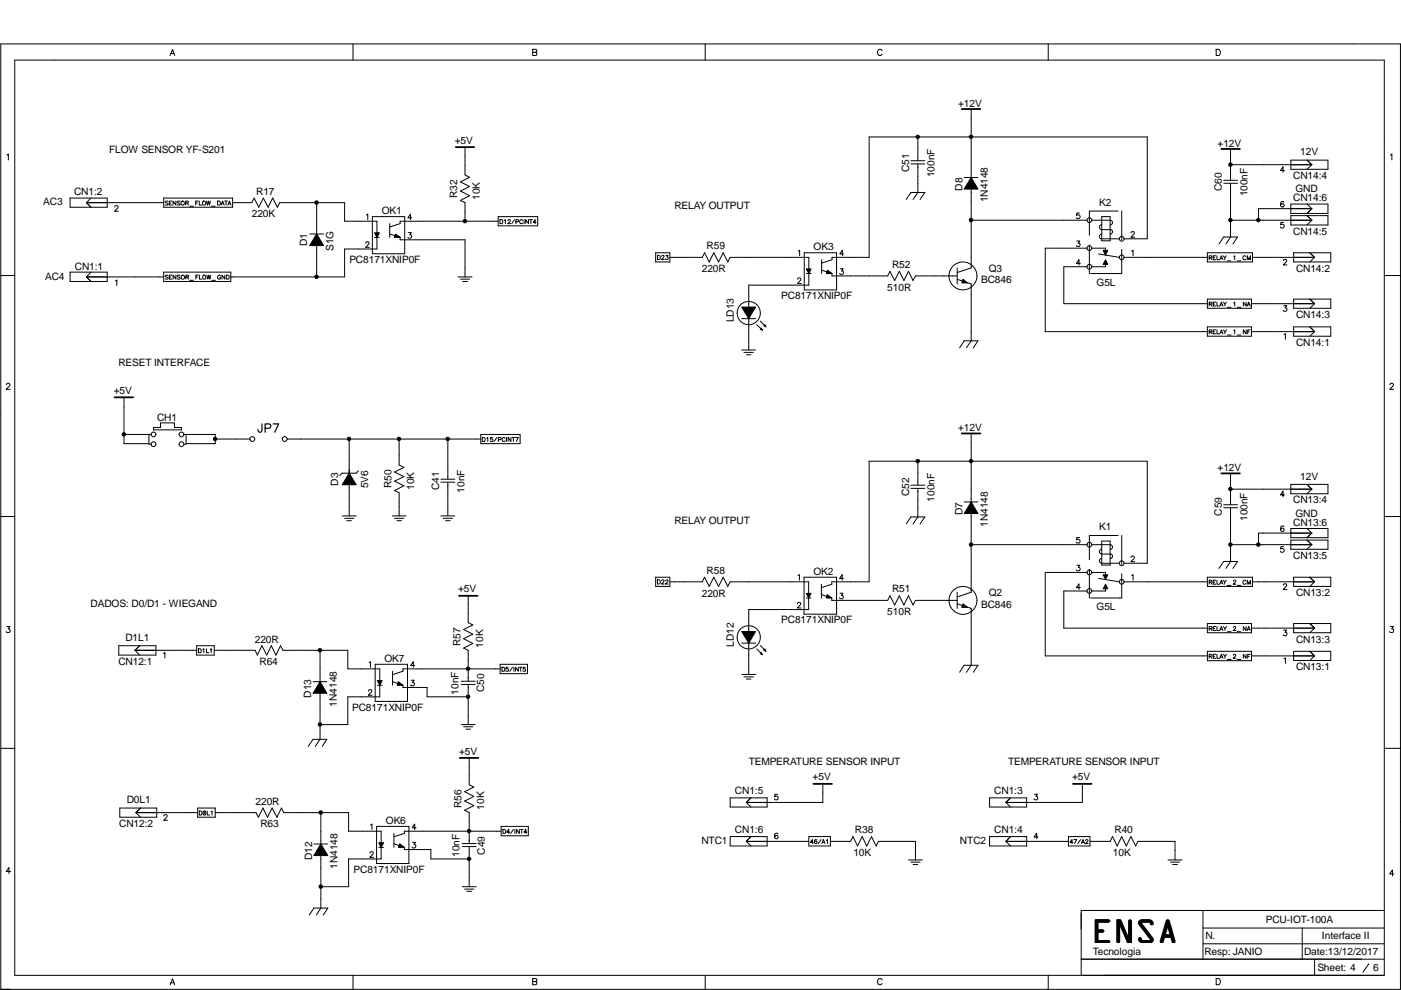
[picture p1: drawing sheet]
<svg xmlns="http://www.w3.org/2000/svg" width="297mm" height="210mm" viewBox="0 0 297 210" stroke-linecap="round" stroke-linejoin="round" font-family="sans-serif">
<g fill="none" stroke="#000" stroke-width=".21">
<path d="M.2 9.3h296.7v200.5h-296.7zM3.1 12.7h290.4v194.1h-290.4zM36.1 11.8l.5-1.3 .4 1.3M36.2 11.3h.7M74.8 9.3v3.4M112.9 10.5h.8l.1 .2-.3 .4 .3 .2-.1 .4-.8 .1zM112.9 11.1h.6M149.5 9.3v3.4M187 10.8a.58 .58 0 0 0-.8-.2 .58 .58 0 0 0-.1 .9l.3 .3 .4-.1 .2-.2M222.2 9.3v3.4M257.8 10.5a.72 .72 0 0 1 .9 .3 .72 .72 0 0 1-.2 .9l-.7 .1zM1.5 32.9l.3-.3v1.3"/>
<path d="M98.6 31.2v5.9l1 .5-2 1 2 .9-2 1 2 1-2 1 1 .5v3.9M193.1 34.1h3M193.1 34.8h3M194.6 29v5.1M194.6 34.8v6l-1 1.5M204.4 37.6h2.9M205.9 37.6l1.4 2.5h-2.9zM205.9 23.1v14.5M259.5 38.2h2.9M259.5 38.9h2.9M260.9 31.6v6.6M260.9 38.9v11.3l-1 1.5"/>
<path d="M260.9 34.9h17.2M272.3 36.2h-.8l.5-.9v1.2M273.7 34h7.9v1.9h-7.9zM277.1 34l1 .9M278.1 34.9l-1 1M294.8 32.9l.3-.3v1.3M.2 58.4h2.9M14.9 57.7h7.8v2h-7.8zM14.9 42h7.8v1.9h-7.8zM18.3 58.7h16.4M18.3 43h16.4M18.3 58.7l1 1"/>
<path d="M18.3 43l1 .9M19.3 57.7l-1 1M19.3 42l-1 1M24.3 43.9l.3-.3 .4 .1v.4l-.7 .7h.8M24.5 59.6l.3-.2v1.1M34.7 42h14.6v1.9h-14.6zM34.7 57.7h14.2v2h-14.2zM35.6 58.5l-.2-.2-.4 .2 .6 .5v.2l-.6-.1M35.6 42.8l-.2-.2-.4 .2 .6 .5v.2l-.6-.1M35.9 58.8h.3M35.9 43.1h.3M36.4 58.3h-.5v.9h.5"/>
<path d="M36.4 42.6h-.5v.9h.5M37.3 58.3v.9l-.6-.9v.9M37.3 42.6v.9l-.6-.9v.9M38.2 58.5l-.2-.2-.4 .2 .6 .5-.1 .2-.5-.1M38.2 42.8l-.2-.2-.4 .2 .6 .5-.1 .2-.5-.1M38.5 42.8l.1-.1a.44 .44 0 0 1 .5 .2 .44 .44 0 0 1-.2 .6l-.4-.1zM38.5 58.5l.1-.1a.44 .44 0 0 1 .5 .2 .44 .44 0 0 1-.2 .6l-.4-.1zM39.4 43.1l.5-.1v-.3l-.5-.1v.9M39.4 58.8l.5-.1 .1-.3-.6-.1v.9M39.7 43.1l.3 .4M39.7 58.8l.3 .4M40.2 59.4h.8"/>
<path d="M40.2 43.7h.8M41.5 43.1h.3M41.5 58.8h.4M42 42.6h-.5v.9M42.1 58.3h-.6v.9M42.2 42.6v.9h.6M42.3 58.3v.9h.5M43 42.8l.1-.1a.44 .44 0 0 1 .5 .2 .44 .44 0 0 1-.2 .6l-.4-.1zM43 58.5l.1-.1a.44 .44 0 0 1 .5 .2 .44 .44 0 0 1-.1 .6l-.5-.1zM43.8 42.6l.2 .9 .2-.9 .2 .9 .2-.9M43.9 58.3l.2 .9 .2-.9 .2 .9 .2-.9M44.8 43.7h.8"/>
<path d="M44.9 59.4h.8M46.1 42.6h.3a.5 .5 0 0 1 .2 .9h-.5zM46.8 58.5a.33 .33 0 0 0-.4-.2 .33 .33 0 0 0-.3 .4l.2 .5 .4-.1 .1-.2h-.2M46.9 43.5l.3-.9 .3 .9M47 43.2h.4M47.6 42.6h.6M47.7 58.3v.9l-.6-.9v.9M47.9 42.6v.9M48 58.3h.3a.5 .5 0 0 1 .1 .9h-.4zM48.3 43.5l.3-.9 .4 .9M48.4 43.2h.4M49.3 43h4.1l.5-1 1 1.9 .9-1.9 1.1 1.9 .9-1.9 1 1.9 .5-.9h13.8v3.9h6.8v2.5"/>
<path d="M65.7 49.6h2.9M67.1 49.6l1.5 2.5h-2.9zM67.1 43v6.6M67.1 52.1v6.6M77.6 51.6l.2-.3 .4 .1v.3l-.7 .8h.8M77.7 45.6l.3-.2v1.2M78.9 45.9h6.9v7.9h-6.9zM79.4 49.4h1l-.5 .9zM79.4 50.3h1M79.9 50.3v2.5h-6.8v5.9h-24.2M82.6 49.6l2.2 .7v.5h13.8v7.9M82.6 47.4v2.9"/>
<path d="M83.9 49.6l.9 .7h-1.2zM86.6 49.3h.6l-.3 .5h.1a.4 .4 0 0 1 .1 .6 .4 .4 0 0 1-.6-.1M87.3 46.2h-.8l.5-.8v1.2M97.1 58.7h3M97.6 59.2h2M98.1 59.7h1M105.6 46.9h-20.8v.5l-2.2 .7M105.6 45.9h8.4v2h-8.4zM106 46.6h.3a.5 .5 0 0 1 .1 .8h-.4zM106.9 46.7l.2-.1v.8M107.7 46.8l.2-.2 .3 .1-.5 .7h.5M109.1 46.6l-.6 .8"/>
<path d="M109.4 47h.5v-.3l-.5-.1v.8M110.8 46.8a.33 .33 0 0 0-.3-.2 .33 .33 0 0 0-.3 .3l.2 .5h.3l.1-.2M111.1 46.6v.8M112.1 46.6v.8l-.6-.8v.8M112.3 46.6h.6M112.6 46.6v.8M113.7 47.2h-.7l.4-.6v.8M139 53.6h3v1.9h-3zM139.4 54.1h.3a.47 .47 0 0 1 .3 .5 .47 .47 0 0 1-.3 .4h-.3zM140.3 54.4l.2-.3 .3 .2-.6 .7h.6M141.2 54.1h.4l-.2 .4a.3 .3 0 0 1 .2 .5 .3 .3 0 0 1-.5-.1M142 54.6h6.9l.5-1 1 1.9 .9-1.9 1.1 1.9 .9-1.9 1 1.9 .5-.9h16.7v2.4"/>
<path d="M169.1 59.2l.2-.3 .5 .1v.4l-.7 .7h.8M169.2 53.3l.3-.3v1.2M170.5 53.6h6.9v7.9h-6.9zM171 57h1l-.5 1zM171 58h1M171.5 58v2.5h-12.8v4.6M174.2 57.3l2.2 .7v.5h11.8l.5-1 1 2 1-2 .9 2 1-2 1 2 .5-1h8.8M174.2 55.1v2.9M175.4 57.3l1 .7h-1.2zM178.1 57h.7l-.4 .4h.2a.4 .4 0 0 1 .1 .7 .4 .4 0 0 1-.6-.1M178.9 53.8h-.8l.5-.8v1.2M192.1 42.3l1-1.5h3l-1 1.5"/>
<path d="M202.9 59.2l3 1v12.1l-1 1.4M202.9 56.8v3.4M204.2 59.2l.9 .8h-1.2zM205.9 46.7h24.6M205.9 40.1v16.7l-3 1M228.3 51.1h.6l-.3 .5h.2a.4 .4 0 0 1 .1 .6 .4 .4 0 0 1-.7-.1M228.9 45.2h-.6v.5a.43 .43 0 0 1 .6-.1 .43 .43 0 0 1-.1 .7 .43 .43 0 0 1-.6-.2M229.1 55.8h-.9l.6-.8v1.2M230.5 52.6h-8.9v17.7h34.4M230.5 56.6h-5v7.8h30.5M231.4 46.7h4.1M231.4 52.6h3v.5"/>
<path d="M232.9 53.8l4.4 .8M233.6 47.7a.51 .51 0 0 0-.5 .5 .51 .51 0 0 0 .5 .5l1.8-.1a.51 .51 0 0 1 .5 .5 .51 .51 0 0 1-.5 .6M233.6 49.7a.51 .51 0 0 0-.5 .5 .51 .51 0 0 0 .5 .5M233.6 45.9h1.8v5.2h-1.8zM233.6 50.6h3.7M233.9 53.1h1l-.5 1zM234.4 55.1l.5 .9h-1zM234.4 56v.6h-3M235.4 46.7a.51 .51 0 0 1 .5 .5 .51 .51 0 0 1-.5 .5M237.3 54.6a.51 .51 0 0 1 .5-.5 .51 .51 0 0 1 .5 .5M237.3 54.6a.51 .51 0 0 0 .5 .5 .51 .51 0 0 0 .5-.5M237.3 50.6a.51 .51 0 0 1 .5-.5 .51 .51 0 0 1 .5 .5"/>
<path d="M237.3 50.6a.51 .51 0 0 0 .5 .5 .51 .51 0 0 0 .5-.5M238.3 50.6h4.9v-21.6h-58.9v25.6h-7.9v.5l-2.2 .7M238.3 54.6h17.7M239.8 49.4l.2-.3 .4 .1v.4l-.6 .7h.8M239.9 53.3l.3-.3v1.2M256 53.6h9.6v1.9h-9.6zM256.4 54.7l.5-.1v-.3l-.5-.1v.9M256.7 54.7l.3 .4M257.2 54.7h.4M257.8 54.2h-.6v.9h.6M258 54.2v.9h.5M258.4 51.7l1.1-1.5h2.9l-1 1.5"/>
<path d="M258.6 55.1l.3-.9 .4 .9M258.7 54.8h.5M259.3 54.2l.4 .5v.4M260 54.2l-.3 .5M260.2 55.3h.8M260.9 46.7h17.2M261.6 54.4l.2-.2v.9M262.3 55.3h.8M264.2 54.4a.33 .33 0 0 0-.4-.2 .33 .33 0 0 0-.3 .4l.2 .5h.3l.2-.2M264.5 55.1v-.9l.3 .9 .3-.9v.9M265.6 54.6h13.1M272.1 55.3l.2-.3 .5 .1v.4l-.7 .7h.8"/>
<path d="M272.2 47.2h-.6l-.1 .5a.43 .43 0 0 1 .7-.1 .43 .43 0 0 1-.1 .7 .43 .43 0 0 1-.6-.2M272.2 42.9l-.2-.2a.58 .58 0 0 0-.5 .6 .58 .58 0 0 0 .6 .6 .38 .38 0 0 0 0-.7 .38 .38 0 0 0-.6 .3M273.7 43.3h7.9v2h-7.9zM273.7 45.7h7.9v2h-7.9zM274.3 53.6h7.8v1.9h-7.8zM277.1 45.7l1 1M277.1 43.3l1 .9M277.7 53.6l1 1M278.1 44.2h-11.3v2.5M278.1 46.7l-1 1M278.1 44.2l-1 1.1M278.7 54.6l-1 .9"/>
<path d="M293.5 58.4h3.4M157.3 65.1h2.9l-1.5 2.5zM157.3 67.6h2.9M157.3 74.2h2.9M157.7 74.7h2M158.2 75.2h1M158.7 67.6v6.6M160.4 68.8l1.3 1.2M161.2 68.1l1.2 1.2M161.4 69.6l.3 .4-.5-.2zM161.9 69l.3-.2 .2 .5zM203.5 73.7l.9-1.4h2.9l-.9 1.4"/>
<path d="M256 63.4h9.3v2h-9.3zM256 69.3h9.3v2h-9.3zM256.4 70.4l.5-.1v-.3l-.5-.1v.9M256.4 64.5l.5-.1v-.3h-.5v.8M256.7 70.4l.3 .4M256.7 64.5l.3 .4M257.2 70.4h.4M257.2 64.5h.4M257.8 69.9h-.6v.9h.6M257.8 64.1h-.6v.8h.6M258 69.9v.9h.5M258 64.1v.8h.5"/>
<path d="M258.6 70.8l.3-.9 .4 .9M258.6 64.9l.3-.8 .4 .8M258.7 70.5h.5M258.7 64.6h.5M259.4 69.9l.3 .5v.4M259.4 64.1l.3 .4v.4M260.1 69.9l-.4 .5M260.1 64.1l-.4 .4M260.2 71h.8M260.2 65.2h.8M261.6 70.1l.2-.2v.9M261.6 64.2l.2-.1v.8"/>
<path d="M262.3 71h.8M262.3 65.2h.8M264.2 69.9v.9l-.6-.9v.9M264.2 64.1v.8l-.6-.8v.8M264.4 64.9l.3-.8 .4 .8M264.5 70.4h.4M264.5 64.6h.5M265.1 69.9h-.6v.9M265.3 70.3h13.4M265.3 64.4h13.4M272.2 64.8h.6l-.3 .5h.1a.4 .4 0 0 1 .1 .6 .4 .4 0 0 1-.6-.1M272.2 71l.3-.3v1.2"/>
<path d="M274.3 69.3h7.8v2h-7.8zM274.3 63.4h7.8v2h-7.8zM277.7 69.3l1 1M277.7 63.4l1 1M278.7 70.3l-1 1M278.7 64.4l-1 1M1.4 81.6l.1-.3h.4l.2 .4-.8 .8h.9M26.3 84.2v9.9h5.3v-2M26.3 92.1h5.8M31.6 94.2h.5M32.6 90.6h1.4v-.9h3v.9h1.5v.5h-5.9zM38.9 92.1h6.7v2h-6.1v-2"/>
<path d="M38.9 94.2h.6M45.6 93.1h7.4M60.9 93.1h41M74 93.1v7.2M76 99.8l-.5 .5h-2.9l-.6 .5M84.6 93.1v5.5l1 .5-2 1 2 .9-2 1 2 1-2 1 1 .5v4.9M95 93.1v8.5M101.9 92.1h8.4v2h-8.4zM102.3 92.8h.3a.5 .5 0 0 1 .1 .8h-.4zM103.2 92.9l.2-.1v.8M104.4 92.8h-.4v.3a.32 .32 0 0 1 .4 0 .32 .32 0 0 1 0 .5l-.5-.1M105.4 92.8l-.6 .8"/>
<path d="M105.7 93.2h.5v-.4h-.5v.8M107.1 93a.33 .33 0 0 0-.4-.2 .33 .33 0 0 0-.2 .3l.1 .5h.4l.1-.2M107.4 92.8v.8M108.3 92.8v.8l-.6-.8v.8M108.5 92.8h.6M108.8 92.8v.8M109.3 92.8h.6l-.4 .8M194.6 97.8v5.1M205.9 91.9v14.5M294.7 81.6l.1-.3h.4l.2 .4-.8 .8h.9M.2 109.5h2.9M72.6 109.4h2.9"/>
<path d="M73.1 109.9h1.9M73.5 110.4h1M74 100.3l1.5 2.5h-2.9zM74 102.8v6.6M83.2 109.4h2.9M83.6 109.9h2M84.2 110.4h.9M93.5 109.4h2.9M93.5 101.6h2.9M93.5 102.2h2.9M94 109.9h1.9M94.5 110.4h1"/>
<path d="M95 102.2v7.2M192.1 111.1l1-1.5h3l-1 1.5M193.1 102.9h3M193.1 103.5h3M194.6 103.5v6.1l-1 1.5M204.4 106.4h2.9M205.9 106.4l1.4 2.5h-2.9zM205.9 115.5h24.6M205.9 108.9v16.7l-3 1M228.3 119.8h.6l-.3 .5h.2a.4 .4 0 0 1 .1 .7 .4 .4 0 0 1-.7-.2M228.9 114h-.6v.5a.43 .43 0 0 1 .6-.1 .43 .43 0 0 1-.1 .7 .43 .43 0 0 1-.6-.2M231.4 115.5h4.1"/>
<path d="M233.6 116.5a.51 .51 0 0 0-.5 .5 .51 .51 0 0 0 .5 .5l1.8-.1a.51 .51 0 0 1 .5 .5 .51 .51 0 0 1-.5 .5M233.6 118.4a.51 .51 0 0 0-.5 .5 .51 .51 0 0 0 .5 .5h3.7M233.6 114.7h1.8v5.1h-1.8zM235.4 115.5a.51 .51 0 0 1 .5 .5 .51 .51 0 0 1-.5 .5M237.3 119.4a.51 .51 0 0 1 .5-.5 .51 .51 0 0 1 .5 .5M237.3 119.4a.51 .51 0 0 0 .5 .5 .51 .51 0 0 0 .5-.5M238.3 119.4h4.9v-21.6h-58.9v25.6h-7.9v.5l-2.2 .7M239.8 118.2l.2-.3 .4 .1v.4l-.6 .7h.8M259.5 107h2.9M259.5 107.7h2.9M260.9 100.4v6.6M260.9 107.7v11.3l-1 1.5"/>
<path d="M260.9 115.5h17.2M260.9 103.7h17.2M272.2 115.9h-.6l-.1 .5a.43 .43 0 0 1 .7 0 .43 .43 0 0 1-.1 .6 .43 .43 0 0 1-.6-.1M272.2 111.7l-.2-.2a.58 .58 0 0 0-.5 .6 .58 .58 0 0 0 .6 .5 .38 .38 0 0 0 0-.6 .38 .38 0 0 0-.6 .3M272.3 104.9h-.8l.5-.8v1.2M273.7 114.5h7.9v2h-7.9zM273.7 102.7h7.9v2h-7.9zM273.7 112.1h7.9v1.9h-7.9zM277.1 114.5l1 1M277.1 102.7l1 1M277.1 112.1l1 .9M278.1 113h-11.3v2.5"/>
<path d="M278.1 115.5l-1 1M278.1 103.7l-1 1M278.1 113l-1 1M293.5 109.5h3.4M1.4 132.8h.7l-.4 .5a.42 .42 0 0 1 .4 .6 .42 .42 0 0 1-.7 .2l-.1-.2M25.2 136.9h7.9v2h-7.9zM28.6 137.9h13.1M28.6 137.9l1 1M29.6 136.9l-1 1M34.7 138.6l.3-.3v1.2M41.7 136.9h3.7v2h-3.7zM42.1 137.5h.3a.5 .5 0 0 1 .1 .9h-.4z"/>
<path d="M43 137.7l.2-.2v.9M43.8 137.5v.9h.5M44.6 137.7l.2-.2v.9M45.4 137.9h8.7l.5 1 .9-2 1.1 2 .9-2 1 2 1-2 .5 1h13.7v3.9h6.8v2.5M67.9 137.9v6.6M99.3 126.3v5.7l.9 .5-1.9 1 1.9 1-1.9 .9 1.9 1-1.9 1 1 .5v6.5M139 122.4h3v1.9h-3zM139.4 122.9h.3a.47 .47 0 0 1 .3 .5 .47 .47 0 0 1-.3 .4h-.3zM140.3 123.1l.2-.2 .3 .2-.6 .7h.6M141.1 123.1l.2-.2 .3 .2-.5 .7h.6M142 123.4h6.9l.5-1 1 1.9 .9-1.9 1.1 1.9 .9-1.9 1 1.9 .5-.9h16.6v2.4M157.3 133.9h2.9l-1.5 2.5z"/>
<path d="M157.3 136.4h2.9M158.7 136.4v6.6M160.4 137.6l1.3 1.2M161.2 136.9l1.2 1.2M161.4 138.3l.3 .5-.5-.2zM161.9 137.8l.3-.2 .2 .5zM169.1 128l.2-.3 .4 .1v.4l-.7 .7h.8M169.2 122l.3-.2v1.2M170.5 122.4h6.9v7.8h-6.9zM171 125.8h1l-.6 1zM171 126.8h1M171.4 126.8v2.4h-12.7v4.7"/>
<path d="M174.2 126.1l2.2 .7v.5h11.8l.5-1 1 2 1-2 .9 2 1-2 1 2 .5-1h8.8M174.2 123.9v2.9M175.4 126.1l1 .7h-1.2zM178.1 125.8h.6l-.3 .4h.2a.4 .4 0 0 1 0 .7 .4 .4 0 0 1-.6-.2M178.9 122.6h-.9l.6-.8v1.2M202.9 128l3 1v12.1l-1 1.4M202.9 125.6v3.4M204.2 128l.9 .8h-1.2zM229.1 124.6h-.9l.6-.8v1.2M230.5 121.4h-8.9v17.7h34.4M230.5 125.3h-5v7.9h30.5M231.4 121.4h3v.5"/>
<path d="M232.9 122.6l4.4 .8M233.9 121.9h1l-.5 1zM234.4 123.9l.5 .9h-1zM234.4 124.8v.5h-3M237.3 123.4a.51 .51 0 0 1 .5-.5 .51 .51 0 0 1 .5 .5M237.3 123.4a.51 .51 0 0 0 .5 .5 .51 .51 0 0 0 .5-.5M238.3 123.4h17.7M239.9 122l.3-.2v1.2M256 122.4h9.6v1.9h-9.6zM256 132.2h9.3v2h-9.3zM256 138.1h9.3v2h-9.3zM256.4 139.1h.5v-.3l-.5-.1v.9"/>
<path d="M256.4 133.3l.5-.1v-.3l-.5-.1v.9M256.4 123.4h.5v-.3l-.5-.1v.9M256.7 139.1l.3 .5M256.7 133.3l.3 .4M256.7 123.4l.3 .5M257.2 139.1h.4M257.2 133.3h.4M257.2 123.4h.4M257.8 138.7h-.6v.9h.6M257.8 132.8h-.6v.9h.6M257.8 123h-.6v.9h.6M258 138.7v.9h.5"/>
<path d="M258 132.8v.9h.5M258 123v.9h.5M258.4 120.5l1.1-1.5h2.9l-1 1.5M258.6 139.6l.3-.9 .4 .9M258.6 133.7l.3-.9 .4 .9M258.6 123.9l.3-.9 .4 .9M258.7 139.3h.5M258.7 133.4h.5M258.7 123.6h.5M259.3 123l.4 .4v.5M259.4 138.7l.3 .4v.5M259.4 132.8l.3 .5v.4"/>
<path d="M260 123l-.3 .4M260.1 138.7l-.4 .4M260.1 132.8l-.4 .5M260.2 124.1h.8M260.2 139.8h.8M260.2 133.9h.8M261.5 138.9l.2-.2 .3 .2-.6 .7h.6M261.5 133.1l.2-.3 .3 .2-.6 .7h.6M261.5 123.2l.2-.2 .3 .2-.6 .7h.6M262.3 139.8h.8M262.3 133.9h.8M262.3 124.1h.8"/>
<path d="M264.2 123.2a.33 .33 0 0 0-.4-.2 .33 .33 0 0 0-.3 .4l.2 .5h.3l.2-.2M264.2 138.7v.9l-.6-.9v.9M264.2 132.8v.9l-.6-.9v.9M264.4 133.7l.3-.9 .4 .9M264.5 123.9v-.9l.3 .9 .3-.9v.9M264.5 139.1h.4M264.5 133.4h.5M265.1 138.7h-.6v.9M265.3 139.1h13.4M265.3 133.2h13.4M265.6 123.4h13.1M272.1 124.1l.2-.3 .5 .1v.3l-.7 .8h.8"/>
<path d="M272.2 133.6h.6l-.3 .5h.1a.4 .4 0 0 1 .1 .6 .4 .4 0 0 1-.6-.1M272.2 139.7l.3-.2v1.2M274.3 122.4h7.8v1.9h-7.8zM274.3 138.1h7.8v1.9h-7.8zM274.3 132.2h7.8v2h-7.8zM277.7 138.1l1 1M277.7 132.2l1 1M277.7 122.4l1 1M278.7 139.1l-1 .9M278.7 133.2l-1 1M278.7 123.4l-1 .9M294.8 132.8h.6l-.3 .5a.42 .42 0 0 1 .4 .6 .42 .42 0 0 1-.7 .2l-.2-.2"/>
<path d="M.2 158.7h2.9M65.4 158.2l1-1.4h2.9l-1 1.4M66.4 144.5h2.9M67.9 144.5l1.4 2.5h-2.9zM67.9 147v9.8l-1.1 1.4M78.1 146.5l.3-.3 .4 .1v.4l-.7 .7h.8M78.3 140.5l.3-.2v1.2M79.5 140.8h6.9v7.9h-6.9zM80 144.3h1l-.5 1zM80 145.3h1M80.5 145.3v2.4h-6.8v5.9h-5.8M83.2 144.5l2.2 .8v.5h5.1v1.9h8.8"/>
<path d="M83.2 142.3v3M84.5 144.5l.9 .8h-1.2zM87.2 144.2h.6l-.3 .5h.1a.4 .4 0 0 1 .1 .6 .4 .4 0 0 1-.6-.1M87.9 141.1h-.8l.5-.8v1.2M97.8 153.6h2.9M97.8 145.1h2.9M97.8 144.4h2.9M98.3 154.1h1.9M98.8 154.6h1M99.3 145.1v8.5M106 141.8h-20.6v.5l-2.2 .7M106 140.8h5.8v2h-5.8z"/>
<path d="M106.4 141.5h.3a.5 .5 0 0 1 .1 .8h-.4zM107.7 141.5h-.4v.4a.32 .32 0 0 1 .4 0 .32 .32 0 0 1 0 .4l-.5-.1M108.7 141.5l-.6 .8M109 141.5v.8M109.9 141.5v.8l-.6-.8v.8M110.1 141.5h.6M110.4 141.5v.8M111.4 141.5h-.4l-.1 .4a.32 .32 0 0 1 .5 0 .32 .32 0 0 1-.1 .4l-.4-.1M157.3 143h2.9M157.7 143.5h2M158.2 144h1M203.5 142.5l.9-1.4h2.9l-.9 1.4"/>
<path d="M293.5 158.7h3.4M25.4 171.3h7.8v2h-7.8zM28.8 172.3h13.1M28.8 172.3l1 1M29.8 171.3l-1 1M34.8 173l.2-.3 .4 .1v.4l-.7 .7h.8M41.9 171.3h3.7v2h-3.7zM42.2 172h.3a.5 .5 0 0 1 .2 .8h-.5zM43.2 172a.44 .44 0 0 1 .5 .3 .44 .44 0 0 1-.2 .5l-.4-.1zM43.6 172.1l-.5 .6M43.9 172v.8h.5M44.7 172.1l.3-.1v.8"/>
<path d="M45.6 172.3h8.7l.5 1 .9-2 1 2 1-2 1 2 1-2 .5 1h13.7v3.9h6.9v2.5M66.5 178.9h3M68 178.9l1.5 2.5h-3zM68 172.3v6.6M78.6 174.9l.3-.2v1.2M79.8 175.2h6.9v7.9h-6.9zM80.3 178.7h1l-.5 1zM80.3 179.7h1M80.8 179.7v2.4h-6.9v5.9h-5.9M83.5 178.9l2.2 .8v.4h5.7v2h8.1M83.5 176.7v3M84.7 178.9l1 .8h-1.2z"/>
<path d="M87.5 178.6h.6l-.3 .5h.1a.4 .4 0 0 1 .1 .6 .4 .4 0 0 1-.6-.1M88.2 175.5h-.8l.5-.8v1.2M98 179.5h3M98 178.9h3M99.5 160.7v5.7l1 .5-2 1 2 1-2 .9 2 1-2 1 1 .5v6.6M99.5 179.5v8.5M106.3 176.2h-20.6v.5l-2.2 .7M106.3 175.2h5.7v2h-5.7zM106.6 175.9h.3a.5 .5 0 0 1 .2 .8h-.5zM108.1 176.4h-.7l.5-.5v.8M108.9 175.9l-.6 .8M109.2 175.9v.8"/>
<path d="M110.1 175.9v.8l-.6-.8v.8M110.3 175.9h.6M110.6 175.9v.8M111.7 176.4h-.6l.4-.5v.8M154.8 177.4h7.8v2h-7.8zM154.8 169.2h7.8v1.9h-7.8zM158.2 178.4h13.3M158.2 178.4l1 1M158.2 170.1l1 1M159.2 177.4l-1 1M159.2 169.2l-1 .9M164.9 168.4h-.6l-.1 .5a.43 .43 0 0 1 .7 0 .43 .43 0 0 1-.1 .6 .43 .43 0 0 1-.6-.1"/>
<path d="M164.9 176.8l-.2-.1a.58 .58 0 0 0-.5 .6 .58 .58 0 0 0 .6 .5 .38 .38 0 0 0 0-.6 .38 .38 0 0 0-.6 .3M171.5 177.4h4.6v2h-4.6zM172.5 178.6h-.7l.5-.6v.9M173.2 178.1h-.1a.44 .44 0 0 0-.5 .2 .44 .44 0 0 0 .2 .6h.3a.28 .28 0 0 0 0-.5 .28 .28 0 0 0-.4 .2M174.1 178l-.6 .9M174.2 178.9l.4-.9 .3 .9M174.4 178.6h.4M174.5 166.2v3.9h-16.3M175.2 178.2l.2-.2v.9M176.1 178.4h4.2l.5-1 1 2 1-2 1 2 1-2 1 2 .4-1h7.9v3.9M209.8 177.4h7.9v2h-7.9zM209.8 169.2h7.9v1.9h-7.9z"/>
<path d="M213.3 178.4h13.2M213.3 178.4l.9 1M213.3 170.1l.9 1M214.2 177.4l-.9 1M214.2 169.2l-.9 .9M219.3 168.4h.7l-.4 .5h.2a.4 .4 0 0 1 .1 .6 .4 .4 0 0 1-.7-.1M220.1 177.5h-.9l.6-.8v1.1M226.5 177.4h4.6v2h-4.6zM227.5 178.6h-.6l.4-.6v.9M227.7 178h.6l-.5 .9M229.1 178l-.6 .9M229.3 178.9l.3-.9 .4 .9"/>
<path d="M229.4 178.6h.4M229.5 166.2v3.9h-16.2M230.2 178.2l.1-.2 .4 .2-.6 .7h.6M231.1 178.4h4.3l.5-1 1 2 .9-2 1 2 1-2 1 2 .5-1h7.8v3.9M2.2 184.8h-.9l.6-.9v1.3M65.6 194l.9-1.5h3l-1 1.5M68 181.4v11.1l-.9 1.5M78.4 180.9l.3-.3 .4 .1v.4l-.7 .7h.8M98 188h3M98.5 188.5h2M99 189h1M192.6 182.3h3"/>
<path d="M193.1 182.8h2M193.6 183.3h1M247.6 182.3h3M248.2 182.8h1.9M248.6 183.3h1M255.1 193v10.4M255.1 196.8h38.4M276.1 196.8v6.6M293.5 193h-64.3v13.8M295.6 185.3h-1l.6-.9v1.3M36.1 208.8l.5-1.3 .4 1.3M36.2 208.4h.7"/>
<path d="M74.8 206.8v3M112.9 207.5h.8l.1 .2-.3 .4 .3 .3-.1 .3-.8 .1zM112.9 208.1h.6M149.5 206.8v3M187 207.8a.58 .58 0 0 0-.8-.2 .58 .58 0 0 0-.1 .9l.3 .3 .4-.1 .2-.2M222.2 206.8v3M229.2 203.4h64.3M255.1 200.1h38.4M257.8 207.5a.72 .72 0 0 1 .9 .3 .72 .72 0 0 1-.2 .9l-.7 .1zM278.7 203.4v3.4M290.2 204.3l-1.2 1.8"/>
<circle cx="194.6" cy="29" r=".37"/>
<circle cx="205.9" cy="29" r=".37"/>
<circle cx="260.9" cy="34.9" r=".37"/>
<circle cx="67.1" cy="42.9" r=".37"/>
<circle cx="67.1" cy="58.7" r=".37"/>
<circle cx="98.6" cy="46.9" r=".37"/>
<circle cx="204.2" cy="58.5" r="2.96"/>
<circle cx="205.9" cy="46.7" r=".37"/>
<circle cx="231" cy="52.6" r=".5"/>
<circle cx="231" cy="56.6" r=".5"/>
<circle cx="231" cy="46.7" r=".5"/>
<circle cx="260.9" cy="46.7" r=".37"/>
<circle cx="266.8" cy="46.7" r=".37"/>
<circle cx="158.7" cy="66.4" r="2.46"/>
<circle cx="26.3" cy="92.1" r=".37"/>
<circle cx="32.5" cy="94.2" r=".5"/>
<circle cx="32.5" cy="92.1" r=".5"/>
<circle cx="38.5" cy="92.1" r=".51"/>
<circle cx="38.5" cy="94.2" r=".51"/>
<circle cx="45.6" cy="93.1" r=".37"/>
<circle cx="53.5" cy="93.1" r=".5"/>
<circle cx="60.4" cy="93.1" r=".51"/>
<circle cx="74" cy="93.1" r=".37"/>
<circle cx="84.6" cy="93.1" r=".37"/>
<circle cx="94.9" cy="93.1" r=".37"/>
<circle cx="194.6" cy="97.8" r=".37"/>
<circle cx="205.9" cy="97.8" r=".37"/>
<circle cx="205.9" cy="115.5" r=".37"/>
<circle cx="231" cy="115.5" r=".5"/>
<circle cx="260.9" cy="115.5" r=".37"/>
<circle cx="260.9" cy="103.7" r=".37"/>
<circle cx="266.8" cy="115.5" r=".37"/>
<circle cx="67.8" cy="137.9" r=".37"/>
<circle cx="158.7" cy="135.1" r="2.46"/>
<circle cx="204.2" cy="127.3" r="2.96"/>
<circle cx="231" cy="121.4" r=".5"/>
<circle cx="231" cy="125.3" r=".5"/>
<circle cx="67.8" cy="153.6" r=".37"/>
<circle cx="99.2" cy="147.7" r=".37"/>
<circle cx="99.2" cy="141.8" r=".37"/>
<circle cx="68" cy="172.3" r=".37"/>
<circle cx="99.5" cy="176.2" r=".37"/>
<circle cx="68" cy="188" r=".37"/>
<circle cx="99.5" cy="182.1" r=".37"/>
</g>
<g fill="#000">
<path d="M205.9 37.6l1.4 2.5h-2.9zM67.1 49.6l1.5 2.5h-2.9zM79.4 49.4h1l-.5 .9zM83.9 49.6l.9 .7h-1.2zM171 57h1l-.5 1zM175.4 57.3l1 .7h-1.2zM204.2 59.2l.9 .8h-1.2zM234.4 55.1l.5 .9h-1zM233.9 53.1h1l-.5 1zM157.3 65.1h2.9l-1.5 2.5zM161.4 69.6l.3 .4-.5-.2zM161.9 69l.3-.2 .2 .5z"/>
<path d="M74 100.3l1.5 2.5h-2.9zM205.9 106.4l1.4 2.5h-2.9zM157.3 133.9h2.9l-1.5 2.5zM161.4 138.3l.3 .5-.5-.2zM161.9 137.8l.3-.2 .2 .5zM171 125.8h1l-.6 1zM175.4 126.1l1 .7h-1.2zM204.2 128l.9 .8h-1.2zM234.4 123.9l.5 .9h-1zM233.9 121.9h1l-.5 1zM67.9 144.5l1.4 2.5h-2.9zM80 144.3h1l-.5 1z"/>
<path d="M84.5 144.5l.9 .8h-1.2zM68 178.9l1.5 2.5h-3zM80.3 178.7h1l-.5 1zM84.7 178.9l1 .8h-1.2z"/>
<circle cx="194.6" cy="29" r=".37"/>
<circle cx="205.9" cy="29" r=".37"/>
<circle cx="260.9" cy="34.9" r=".37"/>
<circle cx="67.1" cy="42.9" r=".37"/>
<circle cx="67.1" cy="58.7" r=".37"/>
<circle cx="98.6" cy="46.9" r=".37"/>
<circle cx="205.9" cy="46.7" r=".37"/>
<circle cx="260.9" cy="46.7" r=".37"/>
<circle cx="266.8" cy="46.7" r=".37"/>
<circle cx="26.3" cy="92.1" r=".37"/>
<circle cx="45.6" cy="93.1" r=".37"/>
<circle cx="74" cy="93.1" r=".37"/>
<circle cx="84.6" cy="93.1" r=".37"/>
<circle cx="94.9" cy="93.1" r=".37"/>
<circle cx="194.6" cy="97.8" r=".37"/>
<circle cx="205.9" cy="97.8" r=".37"/>
<circle cx="205.9" cy="115.5" r=".37"/>
<circle cx="260.9" cy="115.5" r=".37"/>
<circle cx="260.9" cy="103.7" r=".37"/>
<circle cx="266.8" cy="115.5" r=".37"/>
<circle cx="67.8" cy="137.9" r=".37"/>
<circle cx="67.8" cy="153.6" r=".37"/>
<circle cx="99.2" cy="147.7" r=".37"/>
<circle cx="99.2" cy="141.8" r=".37"/>
<circle cx="68" cy="172.3" r=".37"/>
<circle cx="99.5" cy="176.2" r=".37"/>
<circle cx="68" cy="188" r=".37"/>
<circle cx="99.5" cy="182.1" r=".37"/>
</g>
<path d="M96.6 31.2h3.9M203.9 23.1h4M258.9 31.6h4M24.3 84.2h3.9M203.9 91.9h4M258.9 100.4h4M97.3 126.3h4M97.5 160.7h3.9M172.5 166.2h3.9M227.5 166.2h3.9" fill="none" stroke="#000" stroke-width=".38"/>
<path d="M231 58v-13.3M231 44.7h6.8M237.3 58h-6.3M237.8 44.7v13.3M237.8 58h-.5M231 113.5h6.8M237.8 113.5v13.3M231 126.8v-13.3M237.3 126.8h-6.3M237.8 126.8h-.5" fill="none" stroke="#000" stroke-width=".21" stroke-dasharray="6.1 2"/>
<path d="M55.5 89.9v1.6l-.3 .2-.3-.1-.2-.5M56.2 90.8h.8a.47 .47 0 0 0 .4-.5 .47 .47 0 0 0-.4-.4h-.8v1.8M57.9 89.9h1.2l-.9 1.8" fill="none" stroke="#000" stroke-width=".25"/>
<text font-size="7.6" x="231.5" y="199.9">ENSA</text>
<g font-size="2.2">
<text x="203.2" y="22.6">+12V</text>
<text x="23.1" y="32.5">FLOW SENSOR YF-S201</text>
<text x="96.4" y="30.5">+5V</text>
<text x="258.1" y="31.1">+12V</text>
<text x="275.7" y="32.9">12V</text>
<text x="15.7" y="41.3">CN1:2</text>
<text x="54.3" y="41.3">R17</text>
<text x="192.7" y="36.4" transform="rotate(-90 192.7 36.4)">C51</text>
<text x="198.2" y="37.5" transform="rotate(-90 198.2 37.5)">100nF</text>
<text x="204" y="40.5" transform="rotate(-90 204 40.5)">D8</text>
<text x="259.1" y="40.6" transform="rotate(-90 259.1 40.6)">C60</text>
<text x="264.5" y="41.7" transform="rotate(-90 264.5 41.7)">100nF</text>
<text x="274.2" y="37.9">CN14:4</text>
<text x="274.7" y="40.8">GND</text>
<text x="9.2" y="43.5">AC3</text>
<text x="53.4" y="46.1">220K</text>
<text x="80.9" y="45.4">OK1</text>
<text x="96.9" y="42" transform="rotate(-90 96.9 42)">R32</text>
<text x="101.8" y="42.4" transform="rotate(-90 101.8 42.4)">10K</text>
<text x="143" y="44.2">RELAY OUTPUT</text>
<text x="209.5" y="42.9" transform="rotate(-90 209.5 42.9)">1N4148</text>
<text x="233" y="43.6">K2</text>
<text x="274.2" y="42.7">CN14:6</text>
<text x="65.1" y="52.2" transform="rotate(-90 65.1 52.2)">D1</text>
<text x="70.7" y="53.2" transform="rotate(-90 70.7 53.2)">S1G</text>
<text x="149.8" y="52.9">R59</text>
<text x="172.5" y="53.1">OK3</text>
<text x="274.2" y="49.7">CN14:5</text>
<text x="9.6" y="59.4">AC4</text>
<text x="15.9" y="57.2">CN1:1</text>
<text x="74.1" y="55.8">PC8171XNIP0F</text>
<text x="148.8" y="57.7">220R</text>
<text x="189.1" y="56.8">R52</text>
<text x="209.6" y="57.6">Q3</text>
<text x="274.8" y="57.6">CN14:2</text>
<text x="165.6" y="63.4">PC8171XNIP0F</text>
<text x="188.1" y="61.6">510R</text>
<text x="208" y="60.1">BC846</text>
<text x="232.5" y="60.7">G5L</text>
<text x="155.6" y="68.3" transform="rotate(-90 155.6 68.3)">LD13</text>
<text x="274.8" y="67.4">CN14:3</text>
<text x="25.1" y="77.6">RESET INTERFACE</text>
<text x="274.8" y="73.3">CN14:1</text>
<text x="24.1" y="83.5">+5V</text>
<text x="33.3" y="89.2">CH1</text>
<text x="203.2" y="91.4">+12V</text>
<text x="258.1" y="99.9">+12V</text>
<text x="275.7" y="101.7">12V</text>
<text x="71.7" y="103" transform="rotate(-90 71.7 103)">D3</text>
<text x="78.1" y="103.5" transform="rotate(-90 78.1 103.5)">5V6</text>
<text x="83" y="103.5" transform="rotate(-90 83 103.5)">R50</text>
<text x="87.8" y="103.9" transform="rotate(-90 87.8 103.9)">10K</text>
<text x="93.1" y="103.9" transform="rotate(-90 93.1 103.9)">C41</text>
<text x="98.5" y="104.4" transform="rotate(-90 98.5 104.4)">10nF</text>
<text x="192.7" y="105.2" transform="rotate(-90 192.7 105.2)">C52</text>
<text x="198.2" y="106.3" transform="rotate(-90 198.2 106.3)">100nF</text>
<text x="274.2" y="106.7">CN13:4</text>
<text x="143" y="111">RELAY OUTPUT</text>
<text x="204" y="109.2" transform="rotate(-90 204 109.2)">D7</text>
<text x="209.5" y="111.7" transform="rotate(-90 209.5 111.7)">1N4148</text>
<text x="233" y="112.4">K1</text>
<text x="259.1" y="109.3" transform="rotate(-90 259.1 109.3)">C59</text>
<text x="264.5" y="110.4" transform="rotate(-90 264.5 110.4)">100nF</text>
<text x="274.2" y="111.5">CN13:6</text>
<text x="274.7" y="109.6">GND</text>
<text x="274.2" y="118.5">CN13:5</text>
<text x="97.1" y="125.6">+5V</text>
<text x="149.8" y="121.7">R58</text>
<text x="172.5" y="121.9">OK2</text>
<text x="189.1" y="125.6">R51</text>
<text x="19.2" y="128.7">DADOS: D0/D1 - WIEGAND</text>
<text x="148.8" y="126.5">220R</text>
<text x="188.1" y="130.4">510R</text>
<text x="208" y="128.8">BC846</text>
<text x="209.6" y="126.4">Q2</text>
<text x="232.5" y="129.4">G5L</text>
<text x="274.8" y="126.4">CN13:2</text>
<text x="26.6" y="135.9">D1L1</text>
<text x="54" y="136.2">220R</text>
<text x="97.6" y="136.9" transform="rotate(-90 97.6 136.9)">R57</text>
<text x="102.4" y="137.3" transform="rotate(-90 102.4 137.3)">10K</text>
<text x="155.6" y="137.1" transform="rotate(-90 155.6 137.1)">LD12</text>
<text x="165.6" y="132.2">PC8171XNIP0F</text>
<text x="274.8" y="136.2">CN13:3</text>
<text x="25.1" y="140.9">CN12:1</text>
<text x="55" y="141">R64</text>
<text x="81.5" y="140.3">OK7</text>
<text x="274.8" y="142.1">CN13:1</text>
<text x="66" y="148" transform="rotate(-90 66 148)">D13</text>
<text x="71.4" y="149.8" transform="rotate(-90 71.4 149.8)">1N4148</text>
<text x="97.2" y="147.3" transform="rotate(-90 97.2 147.3)">10nF</text>
<text x="102.7" y="146.8" transform="rotate(-90 102.7 146.8)">C50</text>
<text x="74.7" y="150.7">PC8171XNIP0F</text>
<text x="97.3" y="160">+5V</text>
<text x="158.7" y="162.1">TEMPERATURE SENSOR INPUT</text>
<text x="172.3" y="165.5">+5V</text>
<text x="213.7" y="162.1">TEMPERATURE SENSOR INPUT</text>
<text x="227.3" y="165.5">+5V</text>
<text x="26.9" y="170.3">D0L1</text>
<text x="54.2" y="170.6">220R</text>
<text x="97.8" y="171.4" transform="rotate(-90 97.8 171.4)">R56</text>
<text x="102.7" y="171.7" transform="rotate(-90 102.7 171.7)">10K</text>
<text x="155.8" y="168.4">CN1:5</text>
<text x="210.8" y="168.4">CN1:3</text>
<text x="25.3" y="175.3">CN12:2</text>
<text x="55.2" y="175.4">R63</text>
<text x="81.8" y="174.7">OK6</text>
<text x="148.7" y="178.9">NTC1</text>
<text x="155.8" y="176.6">CN1:6</text>
<text x="181.3" y="176.7">R38</text>
<text x="203.5" y="178.9">NTC2</text>
<text x="210.8" y="176.6">CN1:4</text>
<text x="236.3" y="176.7">R40</text>
<text x="66.2" y="182.4" transform="rotate(-90 66.2 182.4)">D12</text>
<text x="71.6" y="184.2" transform="rotate(-90 71.6 184.2)">1N4148</text>
<text x="75" y="185">PC8171XNIP0F</text>
<text x="97.4" y="181.7" transform="rotate(-90 97.4 181.7)">10nF</text>
<text x="102.8" y="181.2" transform="rotate(-90 102.8 181.2)">C49</text>
<text x="180.9" y="181.5">10K</text>
<text x="236" y="181.5">10K</text>
<text x="268.4" y="195.7">PCU-IOT-100A</text>
<text x="231.7" y="202.5">Tecnologia</text>
<text x="255.4" y="202.6">Resp: JANIO</text>
<text x="255.6" y="199.1">N.</text>
<text x="276.5" y="202.5">Date:13/12/2017</text>
<text x="280.3" y="199.2">Interface II</text>
<text x="279.3" y="205.9">Sheet: 4</text>
<text x="291.2" y="205.9">6</text>
</g>
</svg>
